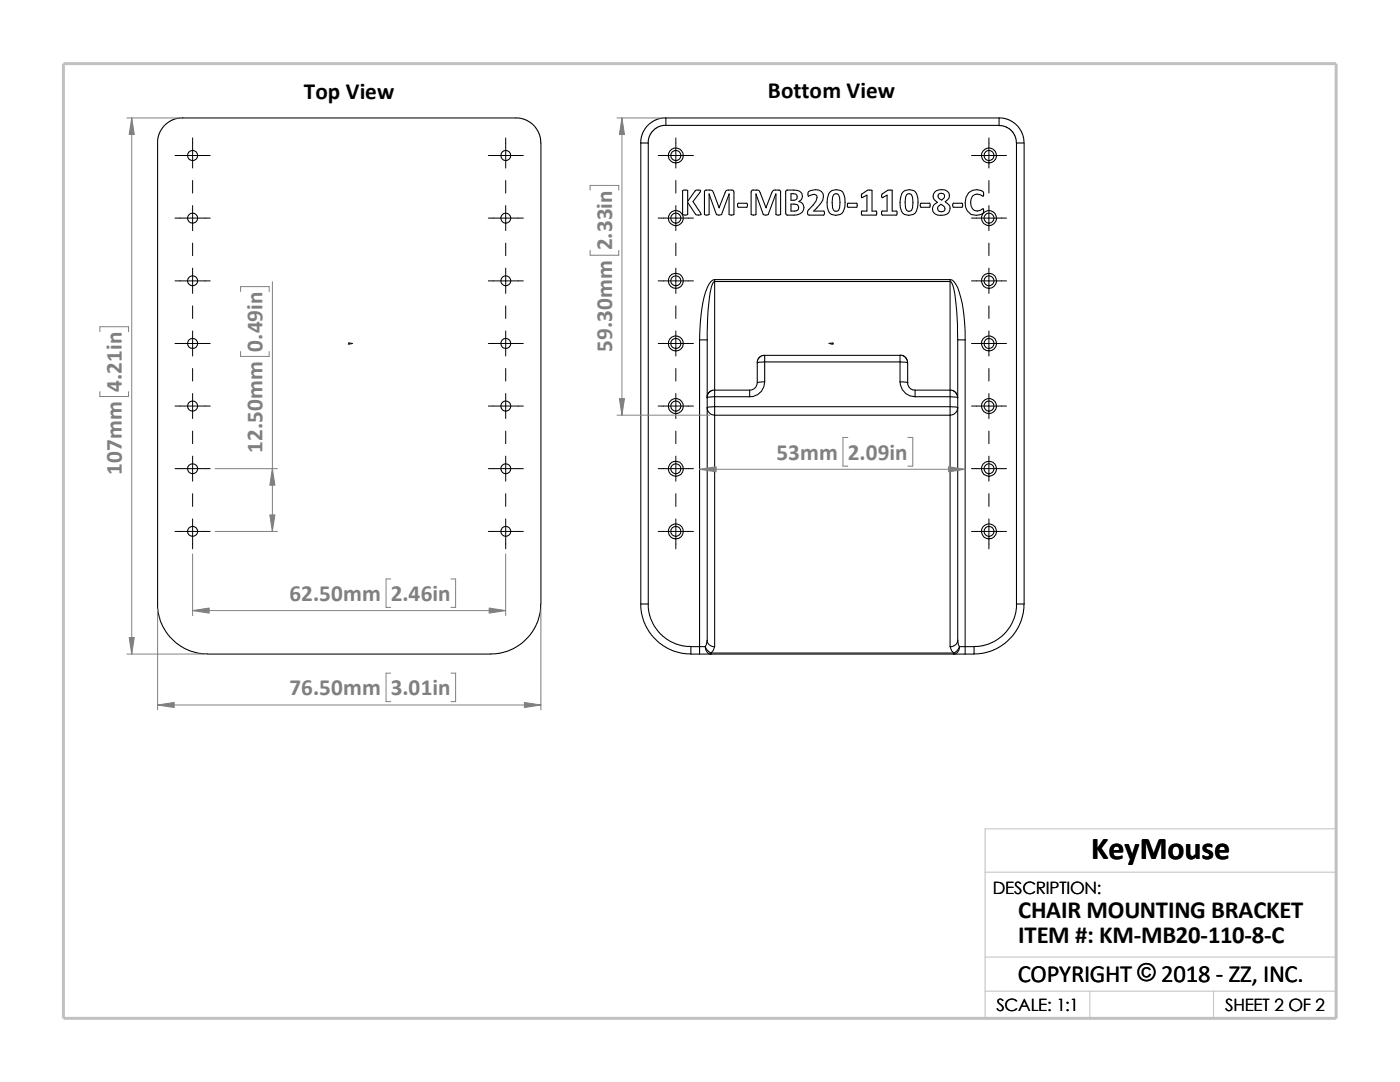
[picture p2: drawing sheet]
<svg xmlns="http://www.w3.org/2000/svg" width="279mm" height="216mm" viewBox="0 0 279 216" stroke-linecap="round" stroke-linejoin="round" font-family="sans-serif">
<path d="M196.6 174h70.1M196.6 191h70.1M196.6 197.8h70.1M217.5 197.8v5.4M242.2 197.8v5.4M26.8 203.2h239.9v-37.8h-70.1v37.8" fill="none" stroke="#c0c0c0" stroke-width=".2"/>
<path d="M12.7 12.7h254v190.5h-254z" fill="none" stroke="#c0c0c0" stroke-width=".59"/>
<g fill="none" stroke="#000" stroke-width=".21">
<path d="M31.5 28.5l.2-1.6 .9-1.7 1.5-1.1 1.7-.6h67.7l1.8 .6 1.4 1.1 1 1.7 .2 1.6v92M31.5 28.5v92.9l.4 2.3 .7 1.5 .9 1.5 1.4 1.4 1.8 1.2 1.6 .7 1.5 .4 1.6 .1M127.9 28.5v92M127.9 28.5h1.5M129.4 28.5v92M132.9 23.5l-.9 .1-1.1 .3-1.1 .7-.7 .6-1 1.7-.2 1.6M132.9 23.5h66.5M132.9 25h-.6l-.9 .3-1.1 .8-.8 1.3-.1 1.1M132.9 23.5v1.5M136.3 38h.9v2.2l1.7-2.2h.9l-.1 .4-1.4 1.8 1.6 2.6-.5 .1-.5-.1-1.7-2.4v2.4a.85 .85 0 0 1-1 0zM141.5 38.7v4.1a.76 .76 0 0 1-.9 0v-4.7l.2-.2 1.4 .2 1.3 3.3M141.5 38.7l1.5 4.1a.91 .91 0 0 0 1 0l1.5-4.1"/>
<path d="M141.5 38.7h.1M145.5 38.7v4.1a.8 .8 0 0 0 1 0v-4.5l-.3-.4h-.8a.57 .57 0 0 0-.7 .6l-1.2 2.9M145.5 38.7h.1M150.9 38.7l1.4 4.1a.85 .85 0 0 0 1 0l1.6-4.1v4.1a.76 .76 0 0 0 .9 0v-4.6l-.2-.3h-.9a.63 .63 0 0 0-.7 .6l-1.1 2.9M150.9 38.7v4.1l-.5 .1-.5-.1v-4.5l.3-.4h1.1l.2 .2 1.4 3.3M150.9 38.7h.1M156.9 38l.2-.1a3.3 3.3 0 0 1 2.7 .5 1.13 1.13 0 0 1-.4 1.8 1.35 1.35 0 0 1 1 1.5 1.35 1.35 0 0 1-1.4 1.2h-1.9l-.3-.2v-4.5zM157.9 38.7h.9a.67 .67 0 0 1 .3 .8 .67 .67 0 0 1-.7 .5h-.5zM161.4 38.2a2.1 2.1 0 0 1 2.9 .5v.5a4.8 4.8 0 0 1-1.9 2.9h2a.56 .56 0 0 1 0 .8l-3.2-.1a.91 .91 0 0 1 .2-1l1.5-1.7 .2-.7a.58 .58 0 0 0-.7-.6l-1.1 .4-.1-.8zM165.7 38.3a1.72 1.72 0 0 1 1.8-.4 1.72 1.72 0 0 1 1.1 1.6 3.2 3.2 0 0 1-.9 3.3 1.71 1.71 0 0 1-2.6-1.5 4.2 4.2 0 0 1 .6-3zM166.4 38.9a.66 .66 0 0 1 .9 0 4.3 4.3 0 0 1 0 3.1 .72 .72 0 0 1-.9 0 4.2 4.2 0 0 1 0-3.1zM172 38.7l1.1-.7 .9-.1v4.2h.9l.1 .7-.2 .1-2.8-.1v-.7h1v-3.2l-1 .6z"/>
<path d="M176.1 38.7l1.1-.7h.9v4.1h.8a.56 .56 0 0 1 0 .8h-2.8a.56 .56 0 0 1 0-.8h.9v-3.2l-.9 .6-.2-.4zM180.2 38.3a1.72 1.72 0 0 1 1.9-.4 1.72 1.72 0 0 1 1.1 1.6 4.3 4.3 0 0 1-.6 3 1.74 1.74 0 0 1-1.9 .4 1.74 1.74 0 0 1-1-1.6 4.2 4.2 0 0 1 .5-3zM180.9 38.9a.66 .66 0 0 1 1 0 4.3 4.3 0 0 1 0 3.1 .72 .72 0 0 1-1 0 4.2 4.2 0 0 1 0-3.1zM186.5 38.4a2.01 2.01 0 0 1 2.9 .2 1.31 1.31 0 0 1-.8 1.7l.8 .6a1.4 1.4 0 0 1-.1 1.6 1.4 1.4 0 0 1-1.5 .5 1.34 1.34 0 0 1-1.7-1 1.34 1.34 0 0 1 1-1.6l-.7-.6a1.22 1.22 0 0 1 .1-1.4zM187.3 38.7a.73 .73 0 0 1 1.2 .5l-.2 .4-.4 .3-.4-.2a.65 .65 0 0 1-.2-1zM193.3 38.4a2.08 2.08 0 0 1 3 .1l-.1 .7a1.47 1.47 0 0 0-1.7-.3 1.47 1.47 0 0 0-.8 1.5 1.42 1.42 0 0 0 .8 1.6 1.42 1.42 0 0 0 1.7-.3l.1 .1-.1 .7a2.2 2.2 0 0 1-2.5 .2 2.2 2.2 0 0 1-1.1-2.2l.2-1.1zM199.4 23.5v1.5h-66.5M199.4 23.5l.9 .1 1 .3 .8 .4 .9 .8 1 1.5 .3 1v.9M199.4 25.1l1.3 .2 1.1 .7 .7 1 .4 1.5M202.9 28.5v92M202.9 28.5h1.5v92M142.6 55.8v.4"/>
<path d="M142.6 56.2v21.7M142.6 56.2h47M142.6 55.8h47M142.6 55.8a2.21 2.21 0 0 0-1.5 1.6 30.3 30.3 0 0 0-1.5 10.4M142.6 56.2a1.91 1.91 0 0 0-.7 1.5 50.4 50.4 0 0 0-.8 10.1M143.5 41.4h.1M147.2 40.6h1.8a.56 .56 0 0 1 0 .8h-1.7l-.1-.2zM152.9 41.4h.1M157.9 40.7l1.1 .1a.71 .71 0 0 1 .3 .9 .71 .71 0 0 1-.7 .4h-.7zM169.2 40.6h1.7a.56 .56 0 0 1 0 .8h-1.7zM183.7 40.6h1.8a.56 .56 0 0 1 0 .8h-1.7zM187.3 41.1l.5-.3 .5 .3a.63 .63 0 0 1 .3 .7 .63 .63 0 0 1-.7 .4h-.5a.69 .69 0 0 1-.1-1.1z"/>
<path d="M189.6 56.2a1.91 1.91 0 0 1 .8 1.5 54.4 54.4 0 0 1 .7 10.1M189.6 55.8a2.15 2.15 0 0 1 1.5 1.6 29.1 29.1 0 0 1 1.5 10.4M189.6 55.8v.4M189.6 56.2v21.7M190.2 40.6h1.7a.56 .56 0 0 1 0 .8h-1.7zM139.6 67.8v61.2M139.6 67.8h1.5M141.1 67.8v13.6M142.6 77.9h-.6l-.5 .4-.3 .4-.1 .7M142.6 77.9v1.3M142.6 79.2l-1.5 .2M142.6 77.9h7"/>
<path d="M142.6 79.2v2M142.6 79.2h7M149.6 77.9v1.3M151.1 76.4a1.48 1.48 0 0 1-1.5 1.5M151.1 72.4v4l1.5-.2M152.6 70.9l-.7 .1-.4 .4-.3 .5-.1 .5M152.6 70.9v1.3M152.6 72.2l-1.5 .2M152.6 70.9h27v1.3M152.6 76.2a2.92 2.92 0 0 1-3 3M152.6 72.2v4M152.6 72.2h27"/>
<path d="M179.6 70.9l.6 .1 .4 .2 .4 .6 .1 .6M179.6 76.2l1.5 .2M179.6 72.2l1.5 .2M179.6 76.2a3 3 0 0 0 3 3M179.6 72.2v4M181.1 76.4a1.46 1.46 0 0 0 1.5 1.5M181.1 72.4v4M182.6 77.9h7M182.6 79.2h7M182.6 77.9v1.3M189.6 77.9v1.3M189.6 79.2v2"/>
<path d="M189.6 77.9h.6l.4 .3 .4 .5 .1 .7-1.5-.2M191.1 67.8h1.5M191.1 67.8v13.6M192.6 67.8v61.2M141.1 81.4a1.52 1.52 0 0 0 1.5 1.4M141.1 81.4v46.4M142.6 81.2v1.6M142.6 81.2h-1l-.5 .2M142.6 82.8v46.2M142.6 82.8h47M142.6 81.2h47M189.6 81.2v1.6"/>
<path d="M189.6 82.8v46.2M189.6 81.2h1.1l.4 .2M191.1 81.4a1.6 1.6 0 0 1-1.5 1.4M191.1 81.4v46.4M107.9 120.5l-.1 1.6-.4 1.6-.6 1.5-1 1.5-1.7 1.7-1.4 .9-1.6 .7-1.6 .4-1.5 .1h-56.6M127.9 120.5h1.5M127.9 120.5l.1 1.8 .6 2 .9 1.8 1.1 1.2 1.7 1.5 1.7 1 2 .5 1.9 .2M129.4 120.5l.1 1.5 .4 1.5 .7 1.5 1.2 1.5 1.6 1.3 1.5 .7 1.5 .4 1.5 .1M137.9 130.5h1.7M139.6 130.5h2.3M139.6 129h-1.7v1.5M139.6 129h1.2"/>
<path d="M139.6 129v1.5M140.8 129a2.31 2.31 0 0 0 1.1 1.3M140.8 129a1.33 1.33 0 0 0 1.1 1.5M141.1 127.8a1.32 1.32 0 0 0 1.5 1.2M141.1 127.8l-.3 1.2M141.9 130.3v.2M141.9 130.5h48.4M141.9 130.3h48.4M142.6 129l-.3 .8-.4 .5M189.6 129l.3 .8 .4 .5M190.3 130.5h2.3M190.3 130.3v.2"/>
<path d="M191.1 127.8l.4 1.2M191.1 127.8a1.39 1.39 0 0 1-1.5 1.2M191.5 129h1.1M191.5 129a1.97 1.97 0 0 1-1.2 1.3M191.5 129a1.33 1.33 0 0 1-1.2 1.5M192.6 129h1.8M192.6 129v1.5M194.4 129v1.5h-1.8M202.9 120.5l-.1 1.5-.4 1.5-.8 1.5-1.2 1.5-1.6 1.3-1.4 .7-1.6 .4-1.4 .1M202.9 120.5h1.5M204.4 120.5l-.2 1.8-.6 2-1.3 2.4-1.4 1.4-1.8 1.2-1.6 .7-1.5 .4-1.6 .1"/>
<circle cx="38.4" cy="31" r="1.01"/>
<circle cx="101" cy="31" r="1"/>
<circle cx="134.9" cy="31" r="1.49"/>
<circle cx="134.9" cy="31" r="1.01"/>
<circle cx="197.4" cy="31" r="1.5"/>
<circle cx="197.4" cy="31" r="1"/>
<circle cx="38.4" cy="43.5" r="1"/>
<circle cx="38.4" cy="56" r="1"/>
<circle cx="100.9" cy="43.5" r=".99"/>
<circle cx="101" cy="56" r=".99"/>
<circle cx="134.9" cy="56" r="1"/>
<circle cx="134.9" cy="43.5" r="1.5"/>
<circle cx="134.9" cy="56" r="1.5"/>
<circle cx="134.9" cy="43.5" r="1"/>
<circle cx="197.4" cy="56" r=".99"/>
<circle cx="197.4" cy="56" r="1.51"/>
<circle cx="197.4" cy="43.5" r="1.51"/>
<circle cx="197.4" cy="43.5" r=".99"/>
<circle cx="38.4" cy="68.5" r="1"/>
<circle cx="101" cy="68.5" r=".99"/>
<circle cx="134.9" cy="68.5" r="1"/>
<circle cx="134.9" cy="68.5" r="1.5"/>
<circle cx="197.4" cy="68.5" r=".99"/>
<circle cx="197.4" cy="68.5" r="1.51"/>
<circle cx="38.4" cy="93.5" r="1"/>
<circle cx="38.4" cy="81" r="1.01"/>
<circle cx="100.9" cy="93.5" r=".99"/>
<circle cx="101" cy="81" r="1"/>
<circle cx="134.9" cy="81" r="1.01"/>
<circle cx="134.9" cy="81" r="1.5"/>
<circle cx="134.9" cy="93.5" r="1.5"/>
<circle cx="134.9" cy="93.5" r="1"/>
<circle cx="197.4" cy="81" r="1"/>
<circle cx="197.4" cy="81" r="1.51"/>
<circle cx="197.4" cy="93.5" r="1.51"/>
<circle cx="197.4" cy="93.5" r=".99"/>
<circle cx="38.4" cy="106" r="1"/>
<circle cx="101" cy="106" r=".99"/>
<circle cx="134.9" cy="106" r="1"/>
<circle cx="134.9" cy="106" r="1.5"/>
<circle cx="197.4" cy="106" r=".99"/>
<circle cx="197.4" cy="106" r="1.51"/>
</g>
<g fill="#00f" stroke="#00f" stroke-width=".2">
<path d="M70 68.5h.4l-.4 .1z"/>
<path d="M165.4 68.5h.4v.1z"/>
</g>
<path d="M69.6 68.5h.8M69.6 68.4l.2 .3M69.7 68.5h.1M69.7 68.4v.3M69.8 68.4l-.3 .3M165.4 68.5h.9M166 68.4l.3 .3M166.1 68.5h.1M166.1 68.4v.3M166.2 68.4l-.3 .3" fill="none" stroke="#00f" stroke-width=".2"/>
<g fill="none" stroke="#000" stroke-width=".2">
<path d="M34.9 31h7.1M38.4 27.5v6M38.4 36v2.5M97.5 31h6.9M100.9 27.5v6M100.9 36v2.5M131.4 31h7M134.9 27.5v6M134.9 36v2.5M193.9 31h7M197.4 27.5v6M197.4 36v2.5"/>
<path d="M34.9 56h7.1M34.9 43.5h7.1M38.4 41v5M38.4 48.5v2.5M38.4 53.5v5M97.5 56h6.9M97.5 43.5h6.9M100.9 41v5M100.9 48.5v2.5M100.9 53.5v5M131.4 56h7M131.4 43.5h7"/>
<path d="M134.9 41v5M134.9 48.5v2.5M134.9 53.5v5M193.9 56h7M193.9 43.5h7M197.4 41v5M197.4 48.5v2.5M197.4 53.5v5M34.9 68.5h7.1M38.4 61v2.5M38.4 66v5M38.4 73.5v2.5"/>
<path d="M38.4 78.5v5M97.5 68.5h6.9M100.9 61v2.5M100.9 66v5M100.9 73.5v2.5M100.9 78.5v5M131.4 68.5h7M134.9 61v2.5M134.9 66v5M134.9 73.5v2.5M134.9 78.5v5M193.9 68.5h7"/>
<path d="M197.4 61v2.5M197.4 66v5M197.4 73.5v2.5M197.4 78.5v5M34.9 93.5h7.1M34.9 81h7.1M38.4 86v2.5M38.4 91v5M38.4 98.5v2.5M97.5 93.5h6.9M97.5 81h6.9M100.9 86v2.5"/>
<path d="M100.9 91v5M100.9 98.5v2.5M131.4 93.5h7M131.4 81h7M134.9 86v2.5M134.9 91v5M134.9 98.5v2.5M193.9 93.5h7M193.9 81h7M197.4 86v2.5M197.4 91v5M197.4 98.5v2.5"/>
<path d="M34.9 106h7.1M38.4 103.5v6M97.5 106h6.9M100.9 103.5v6M131.4 106h7M134.9 103.5v6M193.9 106h7M197.4 103.5v6"/>
</g>
<g fill="none" stroke="#808080" stroke-width=".2">
<path d="M25.3 23.5h10.1M26.3 23.5v107M117.8 37.9v-.9h5.7v.9M123.1 23.5h8.8M124.1 23.5v59.3M48 58.2v-1h5.7v1M54.4 56.2v49.8M117.8 50v.9h5.7v-.9M19.9 66.2v-1h5.8v1M19.9 78.1v1h5.8v-1M48 70.1v1h5.7v-1M42.9 93.5h12.5"/>
<path d="M123.1 82.8h18.5M139.6 93.6h53M169.2 87.3h-1v5.7h1M181.2 87.3h1v5.7h-1M38.4 110.5v12.4M42.9 106h12.5M78 115.5h-1v5.7h1M90 115.5h.9v5.7h-.9M100.9 110.5v12.4M25.3 130.5h15.1M31.5 121.5v20.1M38.4 121.8h62.5"/>
<path d="M78 134.3h-1v5.7h1M90 134.3h.9v5.7h-.9M107.9 121.5v20.1M31.5 140.7h76.4"/>
</g>
<g fill="#808080" stroke="#808080" stroke-width=".2">
<path d="M38.4 121.8l3.3-.5v1z"/>
<path d="M97.6 121.3l3.3 .5-3.3 .5z"/>
<path d="M25.8 127.2h1l-.5 3.3z"/>
<path d="M26.3 23.5l.5 3.3h-1z"/>
<path d="M104.6 140.2l3.3 .5-3.3 .5z"/>
<path d="M31.5 140.7l3.3-.5v1z"/>
<path d="M54.4 93.5l.5 3.3h-1.1z"/>
<path d="M53.8 102.7h1.1l-.5 3.3z"/>
<path d="M139.6 93.6l3.3-.5v1z"/>
<path d="M189.3 93.1l3.3 .5-3.3 .5z"/>
<path d="M123.6 79.5h1l-.5 3.3z"/>
<path d="M124.1 23.5l.5 3.3h-1z"/>
</g>
<text font-size="6.4" x="217.8" y="171.4">KeyMouse</text>
<g font-size="4.9">
<text x="203.2" y="183.2">CHAIR MOUNTING BRACKET</text>
<text x="203.2" y="188.1">ITEM #: KM-MB20-110-8-C</text>
<text x="203.1" y="195.9">COPYRIGHT © 2018 - ZZ, INC.</text>
<text x="203.1" y="195.9">COPYRIGHT ©</text>
</g>
<g font-size="4.6">
<text x="60.6" y="19.7">Top View</text>
<text x="153.2" y="19.6">Bottom View</text>
</g>
<g font-size="4.6" fill="#808080">
<text x="122.2" y="50" transform="rotate(-90 122.2 50)">2.33in</text>
<text x="52.4" y="70.1" transform="rotate(-90 52.4 70.1)">0.49in</text>
<text x="122.2" y="70.2" transform="rotate(-90 122.2 70.2)">59.30mm</text>
<text x="24.3" y="78.1" transform="rotate(-90 24.3 78.1)">4.21in</text>
<text x="24.3" y="94.8" transform="rotate(-90 24.3 94.8)">107mm</text>
<text x="52.4" y="90.4" transform="rotate(-90 52.4 90.4)">12.50mm</text>
<text x="154.9" y="91.8">53mm</text>
<text x="169.2" y="91.8">2.09in</text>
<text x="57.7" y="120">62.50mm</text>
<text x="78" y="120">2.46in</text>
<text x="57.7" y="138.8">76.50mm</text>
<text x="78" y="138.8">3.01in</text>
</g>
<g font-size="3.4">
<text x="198.2" y="178.5">DESCRIPTION:</text>
<text x="198.8" y="201.7">SCALE: 1:1</text>
<text x="244.5" y="201.7">SHEET 2 OF 2</text>
</g>
</svg>
